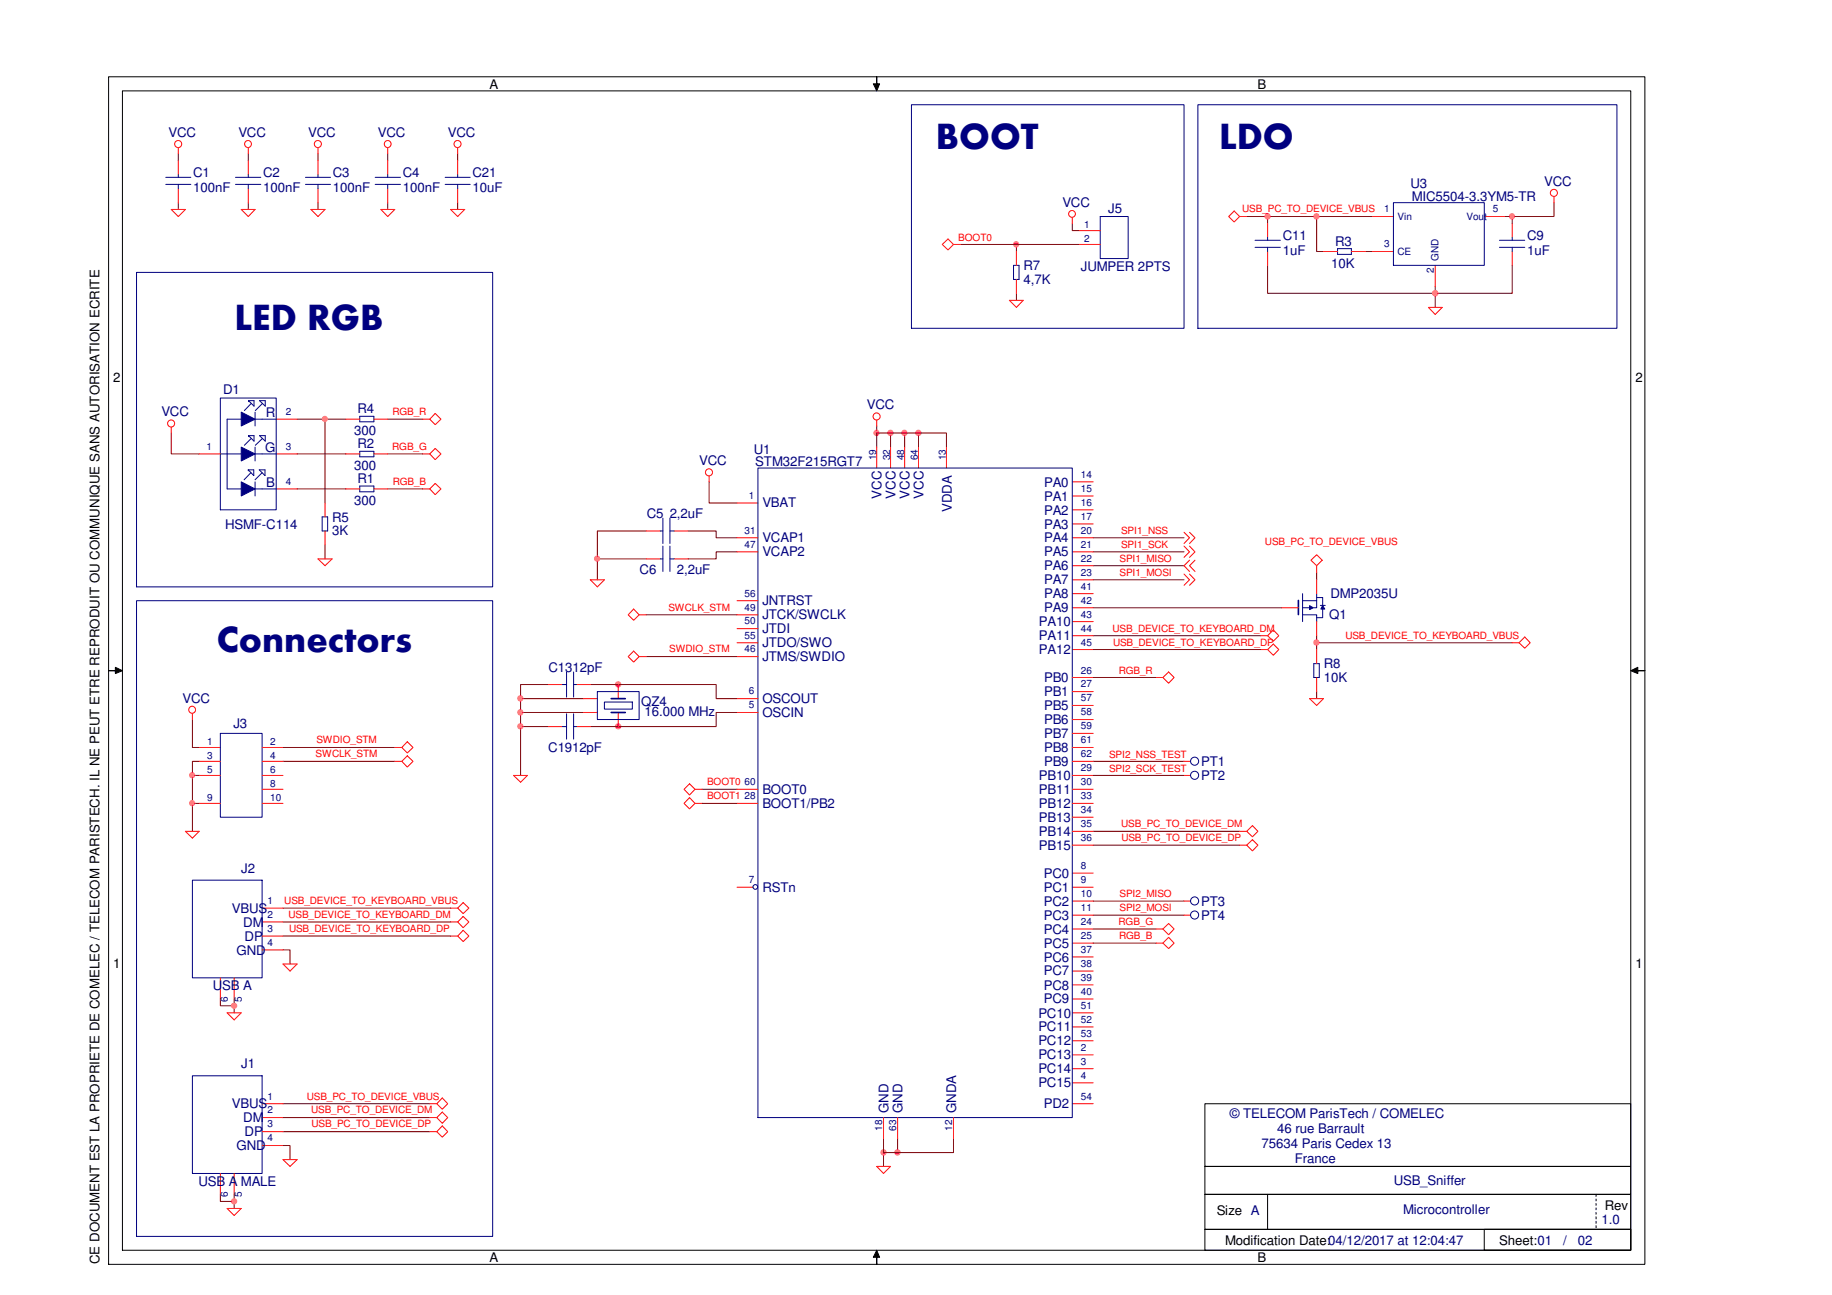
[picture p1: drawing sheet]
<svg xmlns="http://www.w3.org/2000/svg" width="297mm" height="210mm" viewBox="0 0 297 210" stroke-linecap="round" stroke-linejoin="round" font-family="sans-serif">
<path d="M142.2 69v1.2M45.9 121.2h18.1M45.9 185.7h1.1v2.3" fill="none" stroke="#800000" stroke-width=".16"/>
<circle cx="142.1" cy="70.2" r=".43" fill="#f0f"/>
<circle cx="142.1" cy="70.2" r=".43" fill="none" stroke="#f0f" stroke-width=".16"/>
<path d="M148.9 70.2v2.3" fill="none" stroke="#800000" stroke-width=".16"/>
<circle cx="148.9" cy="70.2" r=".44" fill="#f0f"/>
<circle cx="148.9" cy="70.2" r=".44" fill="none" stroke="#f0f" stroke-width=".16"/>
<path d="M146.7 70.2v2.3" fill="none" stroke="#800000" stroke-width=".16"/>
<circle cx="146.6" cy="70.2" r=".44" fill="#f0f"/>
<circle cx="146.6" cy="70.2" r=".44" fill="none" stroke="#f0f" stroke-width=".16"/>
<path d="M144.4 70.2v2.3" fill="none" stroke="#800000" stroke-width=".16"/>
<circle cx="144.4" cy="70.2" r=".44" fill="#f0f"/>
<circle cx="144.4" cy="70.2" r=".44" fill="none" stroke="#f0f" stroke-width=".16"/>
<path d="M142.2 72.5v-2.3h11.3v2.3M143.3 186.8v2.3" fill="none" stroke="#800000" stroke-width=".16"/>
<circle cx="143.2" cy="186.8" r=".44" fill="#f0f"/>
<circle cx="143.2" cy="186.8" r=".44" fill="none" stroke="#f0f" stroke-width=".16"/>
<path d="M145.5 184.6v2.2" fill="none" stroke="#800000" stroke-width=".16"/>
<circle cx="145.5" cy="186.8" r=".44" fill="#f0f"/>
<circle cx="145.5" cy="186.8" r=".44" fill="none" stroke="#f0f" stroke-width=".16"/>
<g fill="none" stroke="#800000" stroke-width=".16">
<path d="M28.9 24.9v1.1M28.9 32.9v1.1M40.3 24.9v1.1M40.3 32.9v1.1M51.6 24.9v1.1M51.6 32.9v1.1M62.9 24.9v1.1M62.9 32.9v1.1M202.1 35.1h20.4M252 32.9v2.2h-8M221.4 40.8h1.1M115 78.1v3.4h4.5"/>
<path d="M104.8 99.7h14.7M177.2 94h14.8M177.2 91.7h14.8M177.2 89.5h14.8M31.2 116.6v4.6h1.1M104.8 106.4h14.7M31.2 130.2h1.1M32.3 123.4h-1.1v11.3M45.9 123.4h18.1M45.9 154h1.1v2.3M45.9 178.9h23.8M45.9 181.1h23.8"/>
<path d="M45.9 183.4h23.8M143.3 184.6v2.2h11.3v-2.2"/>
</g>
<circle cx="31.2" cy="130.2" r=".43" fill="#f0f"/>
<circle cx="31.2" cy="130.2" r=".43" fill="none" stroke="#f0f" stroke-width=".16"/>
<path d="M31.2 125.7h1.1" fill="none" stroke="#800000" stroke-width=".16"/>
<circle cx="31.2" cy="125.7" r=".43" fill="#f0f"/>
<circle cx="31.2" cy="125.7" r=".43" fill="none" stroke="#f0f" stroke-width=".16"/>
<path d="M213.5 35.1v5.7h1.1" fill="none" stroke="#800000" stroke-width=".16"/>
<circle cx="213.4" cy="35.1" r=".44" fill="#f0f"/>
<circle cx="213.4" cy="35.1" r=".44" fill="none" stroke="#f0f" stroke-width=".16"/>
<path d="M205.5 43v4.5h27.2M232.7 46.4v3.4" fill="none" stroke="#800000" stroke-width=".16"/>
<circle cx="232.7" cy="47.5" r=".43" fill="#f0f"/>
<circle cx="232.7" cy="47.5" r=".43" fill="none" stroke="#f0f" stroke-width=".16"/>
<path d="M245.2 43v4.5h-12.5" fill="none" stroke="#800000" stroke-width=".16"/>
<circle cx="232.7" cy="47.5" r=".43" fill="#f0f"/>
<circle cx="232.7" cy="47.5" r=".43" fill="none" stroke="#f0f" stroke-width=".16"/>
<path d="M245.2 35.1v1.1" fill="none" stroke="#800000" stroke-width=".16"/>
<circle cx="245.1" cy="35.1" r=".44" fill="#f0f"/>
<circle cx="245.1" cy="35.1" r=".44" fill="none" stroke="#f0f" stroke-width=".16"/>
<path d="M205.5 35.1v1.1" fill="none" stroke="#800000" stroke-width=".16"/>
<circle cx="205.5" cy="35.1" r=".44" fill="#f0f"/>
<circle cx="205.5" cy="35.1" r=".44" fill="none" stroke="#f0f" stroke-width=".16"/>
<path d="M74.2 24.9v1.1M74.2 32.9v1.1M35.7 193.6v1.1h2.3M38 193.6v2.3" fill="none" stroke="#800000" stroke-width=".16"/>
<circle cx="38" cy="194.7" r=".43" fill="#f0f"/>
<circle cx="38" cy="194.7" r=".43" fill="none" stroke="#f0f" stroke-width=".16"/>
<path d="M35.7 161.9v1.1h2.3M38 161.9v2.3" fill="none" stroke="#800000" stroke-width=".16"/>
<circle cx="38" cy="163" r=".43" fill="#f0f"/>
<circle cx="38" cy="163" r=".43" fill="none" stroke="#f0f" stroke-width=".16"/>
<path d="M164.8 39.6v1.2M177.2 87.2h14.8M177.2 103h27.2M177.2 105.3h27.2M113.8 130.2h5.7M113.8 127.9h5.7M177.2 134.7h23.8M177.2 137h23.8M45.9 149.4h27.2M45.9 151.7h27.2M45.9 147.2h27.2" fill="none" stroke="#800000" stroke-width=".16"/>
<circle cx="164.7" cy="39.6" r=".44" fill="#f0f"/>
<circle cx="164.7" cy="39.6" r=".44" fill="none" stroke="#f0f" stroke-width=".16"/>
<path d="M155.7 39.6h19.3M173.9 36.2v1.2h1.1M164.8 47.5v1.2M96.9 90.6h7.9M104.8 86.1h-7.9v7.9M111.6 86.1h4.5v1.1h3.4M119.5 89.5h-3.4v1.1h-4.5" fill="none" stroke="#800000" stroke-width=".16"/>
<circle cx="96.8" cy="90.6" r=".42" fill="#f0f"/>
<circle cx="96.8" cy="90.6" r=".42" fill="none" stroke="#f0f" stroke-width=".16"/>
<path d="M48.2 67.9h7.9M48.2 73.6h7.9M48.2 79.2h7.9M52.7 67.9v13.6M177.2 125.7h14.8M177.2 123.4h14.8M177.2 148.3h14.8M177.2 146h14.8" fill="none" stroke="#800000" stroke-width=".16"/>
<circle cx="52.7" cy="67.9" r=".42" fill="#f0f"/>
<circle cx="52.7" cy="67.9" r=".42" fill="none" stroke="#f0f" stroke-width=".16"/>
<path d="M27.8 70.2v3.4h4.5M62.9 67.9h5.6M62.9 73.6h5.6M62.9 79.2h5.6M52.7 88.3v2.3M213.5 92.8v1.2M177.2 109.8h10.2M213.5 103v2.3M213.5 104.2h31.7M177.2 150.6h10.2M177.2 152.9h10.2" fill="none" stroke="#800000" stroke-width=".16"/>
<circle cx="213.4" cy="104.1" r=".43" fill="#f0f"/>
<circle cx="213.4" cy="104.1" r=".43" fill="none" stroke="#f0f" stroke-width=".16"/>
<path d="M100.2 111h.1M213.5 112.1v1.1" fill="none" stroke="#800000" stroke-width=".16"/>
<circle cx="100.2" cy="110.9" r=".44" fill="#f0f"/>
<circle cx="100.2" cy="110.9" r=".44" fill="none" stroke="#f0f" stroke-width=".16"/>
<path d="M84.4 117.8h4.5M88.9 111h-4.5v14.7" fill="none" stroke="#800000" stroke-width=".16"/>
<circle cx="84.4" cy="117.7" r=".43" fill="#f0f"/>
<circle cx="84.4" cy="117.7" r=".43" fill="none" stroke="#f0f" stroke-width=".16"/>
<path d="M100.2 117.8h.1" fill="none" stroke="#800000" stroke-width=".16"/>
<circle cx="100.2" cy="117.7" r=".43" fill="#f0f"/>
<circle cx="100.2" cy="117.7" r=".43" fill="none" stroke="#f0f" stroke-width=".16"/>
<path d="M177.2 98.5h30.6M84.4 115.5h10.2M95.7 111h20.4v2.2h3.4M119.5 115.5h-3.4v2.3h-20.4" fill="none" stroke="#800000" stroke-width=".16"/>
<circle cx="84.4" cy="115.5" r=".44" fill="#f0f"/>
<circle cx="84.4" cy="115.5" r=".44" fill="none" stroke="#f0f" stroke-width=".16"/>
<path d="M84.4 113.2h10.2" fill="none" stroke="#800000" stroke-width=".16"/>
<circle cx="84.4" cy="113.2" r=".43" fill="#f0f"/>
<circle cx="84.4" cy="113.2" r=".43" fill="none" stroke="#f0f" stroke-width=".16"/>
<g fill="#000">
<path d="M142.2 12.4v1.2h.4l-.4 1.1-.6-1.1h.6z" fill-rule="evenodd"/>
<path d="M17.6 108.7h1.1v-.5l1.2 .5-1.2 .5v-.5z" fill-rule="evenodd"/>
<path d="M264.4 108.7l1.2-.5v.5h1.1h-1.1v.5z" fill-rule="evenodd"/>
<path d="M142.2 202.6l.4 1.2h-.4v1.1v-1.1h-.6z" fill-rule="evenodd"/>
</g>
<g fill="none" stroke="#000" stroke-width=".16">
<path d="M17.6 12.4h249.1v192.5h-249.1zM19.9 14.7h244.5v187.9h-244.5zM142.2 12.4v1.2h.4l-.4 1.1-.6-1.1h.6zM17.6 108.7h1.1v-.5l1.2 .5-1.2 .5v-.5zM264.4 108.7l1.2-.5v.5h1.1h-1.1v.5zM195.4 178.9h69v10.2h-69zM195.4 199.3h69v3.3h-69zM195.4 189.1h69v4.5h-69zM195.4 193.6h69v5.7h-69zM205.5 193.6v5.7M240.7 199.3h23.7v3.3h-23.7zM258.8 193.6v.3"/>
<path d="M258.8 194.4v.2M258.8 195.1v.3M258.8 195.8v.3M258.8 196.5v.3M258.8 197.2v.4M258.8 198v.3M258.8 198.7v.3M142.2 202.6l.4 1.2h-.4v1.1v-1.1h-.6z"/>
</g>
<g fill="none" stroke="#000080" stroke-width=".16">
<path d="M26.9 28.7h4M26.9 29.9h4M28.9 28.3v.4M28.9 29.9v.7M38.2 28.7h4.1M38.2 29.9h4.1M40.3 28.3v.4M40.3 29.9v.7M49.5 28.7h4.1M49.5 29.9h4.1M51.6 28.3v.4M51.6 29.9v.7"/>
<path d="M60.8 28.7h4.1M60.8 29.9h4.1M62.9 28.3v.4M62.9 29.9v.7M72.2 28.7h4M72.2 29.9h4M74.2 28.3v.4M74.2 29.9v.7M203.5 38.9h4.1M205.5 38.5v.4M225.9 32.9h14.8v10.1h-14.8zM243.1 38.9h4.1"/>
<path d="M245.2 38.5v.4M164.3 43h.9v2.3h-.9zM203.5 40.1h4.1M205.5 40.1v.7M216.9 40.3h2.2v.9h-2.2zM243.1 40.1h4.1M245.2 40.1v.7M36.8 79.2h2.3M36.8 73.6h2.3M40.3 76.2h.1M40.3 76.2h.8v.9zM40.3 70.6h.1"/>
<path d="M40.3 70.6h.9v.9zM40.7 76.6l-1.1 1.2M40.7 71.1l-1.1 1.1M41.4 79.2h3.4M41.4 73.6h3.4M42 76.2h1v.9zM42.1 70.6h.9v.9zM42.5 76.6l-1.1 1.2M42.5 71.1l-1.1 1.1M122.9 75.9h51v105.2h-51zM107.1 90.6h.4M107.1 86.1h.4"/>
<path d="M107.5 84v4.1M107.5 88.5v4.1M108.6 84v4.1M108.6 88.5v4.1M108.6 90.6h.7M108.6 86.1h.7M35.7 118.9h6.8v13.6h-6.8zM31.2 142.7h11.3v15.8h-11.3zM31.2 174.4h11.3v15.8h-11.3z"/>
<circle cx="193.7" cy="123.4" r=".65"/>
<circle cx="193.7" cy="125.7" r=".65"/>
<circle cx="122.5" cy="143.8" r=".38"/>
<circle cx="193.7" cy="146" r=".65"/>
<circle cx="193.7" cy="148.3" r=".65"/>
</g>
<g fill="none" stroke="#f00" stroke-width=".16">
<path d="M27.8 34h2.3l-1.2 1.1zM28.9 24v.9M28.9 26v2.3M28.9 30.6v2.3M39.1 34h2.3l-1.1 1.1zM40.3 24v.9M40.3 26v2.3M40.3 30.6v2.3M50.4 34h2.3l-1.1 1.1zM51.6 24v.9M51.6 26v2.3M51.6 30.6v2.3"/>
<path d="M61.8 34h2.2l-1.1 1.1zM62.9 24v.9M62.9 26v2.3M62.9 30.6v2.3M73.1 34h2.2l-1.1 1.1zM74.2 24v.9M74.2 26v2.3M74.2 30.6v2.3M152.8 39.6l.9-.9 .9 .9-.9 .9zM154.6 39.6h1.1M173.9 35.3v.9M200.1 34.2l.9 .9-.9 .9-.9-.9z"/>
<path d="M201 35.1h1.1M205.5 36.2v2.3M222.5 35.1h3.4M240.7 35.1h3.3M245.2 36.2v2.3M252 31.9v1M163.7 48.7h2.2l-1.1 1.1zM164.8 40.8v2.2M164.8 45.3v2.2M205.5 40.8v2.2M214.6 40.8h2.3M219.1 40.8h2.3"/>
<path d="M222.5 40.8h3.4M231.6 49.8h2.2l-1.1 1.2zM232.7 43v3.4M245.2 40.8v2.2M44.8 73.6h3.4M44.8 79.2h3.4M115 77.2v.9M142.2 68.1v.9M142.2 72.5v3.4M144.4 72.5v3.4M146.7 72.5v3.4M148.9 72.5v3.4"/>
<path d="M153.5 72.5v3.4M173.9 78.1h3.3M95.7 94h2.3l-1.1 1.1zM102.7 98.7l.9 1-.9 .8-.8-.8zM103.6 99.7h1.2M104.8 90.6h2.3M104.8 86.1h2.3M109.3 90.6h2.3M109.3 86.1h2.3M119.5 87.2h3.4M119.5 89.5h3.4M119.5 81.5h3.4"/>
<path d="M119.5 97.4h3.4M119.5 99.7h3.4M173.9 80.4h3.3M173.9 82.6h3.3M173.9 84.9h3.3M173.9 87.2h3.3M173.9 89.5h3.3M173.9 91.7h3.3M173.9 94h3.3M173.9 96.2h3.3M173.9 98.5h3.3M192 93l.9 1-.9 .9"/>
<path d="M192 88.5l.9 1-.9 .8M192 86.3l.9 .9-.9 .9M192.9 93l.9 1-.9 .9M192.9 90.8l-.9 .9 .9 .9M192.9 88.5l.9 1-.9 .8M192.9 86.3l.9 .9-.9 .9M193.8 90.8l-.9 .9 .9 .9M31.2 115.7v.9M102.7 105.5l.9 .9-.9 .9-.8-.9zM103.6 106.4h1.2M119.5 101.9h3.4M119.5 104.2h3.4"/>
<path d="M119.5 106.4h3.4M119.5 115.5h3.4M119.5 113.2h3.4M173.9 100.8h3.3M173.9 103h3.3M173.9 105.3h3.3M173.9 109.8h3.3M173.9 112.1h3.3M173.9 114.3h3.3M173.9 116.6h3.3M173.9 118.9h3.3M204.4 103h1.1"/>
<path d="M204.4 105.3h1.1M205.5 103l1-.9 .8 .9-.8 .9zM205.5 105.3l1-.9 .8 .9-.8 .9zM30.1 134.7h2.2l-1.1 1.1zM32.3 121.2h3.4M32.3 123.4h3.4M32.3 130.2h3.4M32.3 125.7h3.4M42.5 121.2h3.4M42.5 123.4h3.4M42.5 127.9h3.4M42.5 130.2h3.4"/>
<path d="M42.5 125.7h3.4M64 121.2h1.1M64 123.4h1.1M65.1 123.4l.9-.9 1 .9-1 .9zM66 120.2l1 1-1 .8-.9-.8zM111.8 129.3l.9 .9-.9 .9-.9-.9zM111.8 127l.9 .9-.9 1-.9-1zM112.7 127.9h1.1M112.7 130.2h1.1M119.5 127.9h3.4M119.5 130.2h3.4M173.9 121.2h3.3"/>
<path d="M173.9 123.4h3.3M173.9 127.9h3.3M173.9 130.2h3.3M173.9 125.7h3.3M173.9 132.5h3.3M173.9 134.7h3.3M173.9 137h3.3M192 123.4h1M192 125.7h1M201 134.7h1.1M201 137h1.1M202.1 137l1-.9 .9 .9-.9 .9z"/>
<path d="M203.1 133.8l.9 .9-.9 .9-1-.9zM35.7 158.5v3.4M38 158.5v3.4M42.5 147.2h3.4M42.5 149.4h3.4M42.5 151.7h3.4M42.5 154h3.4M45.9 156.3h2.3l-1.2 1.1zM73.1 147.2h1.1M73.1 149.4h1.1M73.1 151.7h1.1M74.2 149.4l.9-.9 .9 .9-.9 1z"/>
<path d="M75.1 150.8l.9 .9-.9 .9-.9-.9zM75.1 146.3l.9 .9-.9 .9-.9-.9zM119.5 143.8h2.6M173.9 141.5h3.3M173.9 143.8h3.3M173.9 146h3.3M173.9 148.3h3.3M173.9 150.6h3.3M173.9 152.9h3.3M173.9 155.1h3.3M173.9 157.4h3.3M173.9 159.6h3.3"/>
<path d="M192 146h1M192 148.3h1M36.8 164.2h2.3l-1.1 1.1zM42.5 178.9h3.4M69.7 178.9h1.1M71.7 178l.9 .9-.9 .9-.9-.9zM173.9 178.9h3.3M173.9 161.9h3.3M173.9 164.2h3.3M173.9 166.5h3.3M173.9 168.7h3.3M173.9 171h3.3"/>
<path d="M173.9 173.2h3.3M173.9 175.5h3.3M35.7 190.2v3.4M36.8 195.9h2.3l-1.1 1.1zM38 190.2v3.4M42.5 181.1h3.4M42.5 183.4h3.4M42.5 185.7h3.4M45.9 188h2.3l-1.2 1.1zM69.7 181.1h1.1M69.7 183.4h1.1M70.8 181.1l.9-.8 .9 .8-.9 1z"/>
<path d="M71.7 182.5l.9 .9-.9 .9-.9-.9zM142.2 189.1h2.2l-1.1 1.1zM143.3 181.1v3.5M145.5 181.1v3.5M154.6 181.1v3.5"/>
<circle cx="28.9" cy="23.3" r=".57"/>
<circle cx="40.2" cy="23.3" r=".56"/>
<circle cx="51.5" cy="23.3" r=".57"/>
<circle cx="62.9" cy="23.3" r=".56"/>
<circle cx="74.2" cy="23.3" r=".57"/>
<circle cx="173.8" cy="34.7" r=".55"/>
<circle cx="251.9" cy="31.3" r=".57"/>
<circle cx="115" cy="76.6" r=".57"/>
<circle cx="142.1" cy="67.5" r=".57"/>
<circle cx="31.1" cy="115" r=".56"/>
</g>
<path d="M39.1 72.5l2.3 1.1-2.3 1.1z" fill="#000080"/>
<path d="M39.1 72.5l2.3 1.1-2.3 1.1zM41.4 72.5v2.2" fill="none" stroke="#000080" stroke-width=".16"/>
<path d="M39.1 78.1l2.3 1.1-2.3 1.2z" fill="#000080"/>
<path d="M36.8 67.9h2.3M39.1 78.1l2.3 1.1-2.3 1.2zM40.3 64.9h.1M40.3 64.9h.9v.9zM40.7 65.4l-1.1 1.1M41.4 78.1v2.3M41.4 67.9h3.4M42.1 64.9h.9v.9zM42.5 65.4l-1.1 1.1" fill="none" stroke="#000080" stroke-width=".16"/>
<path d="M44.8 67.9h3.4" fill="none" stroke="#f00" stroke-width=".16"/>
<path d="M39.1 66.8l2.3 1.1-2.3 1.1z" fill="#000080"/>
<g fill="none" stroke="#000080" stroke-width=".16">
<path d="M178.4 35.1h4.5v6.8h-4.5zM35.7 64.5h9.1v18.1h-9.1zM35.7 73.6h1.1M36.8 67.9v11.3M39.1 66.8l2.3 1.1-2.3 1.1zM41.4 66.8v2.2M58.3 78.8h2.3v.9h-2.3zM58.3 67.5h2.3v.9h-2.3zM58.3 73.2h2.3v.8h-2.3zM52.2 83.8h.9v2.3h-.9zM211.2 99.7h2.3v1.1M211.2 96.2v4.6"/>
<path d="M213.5 96.2v1.2h-2.3M213.5 97.4v1.1h-2.3"/>
</g>
<g fill="none" stroke="#f00" stroke-width=".16">
<path d="M175 37.4h3.4M175 39.6h3.4M27.8 69.3v.9M32.3 73.6h3.4M56.1 73.6h2.2M56.1 79.2h2.2M56.1 67.9h2.2M60.6 73.6h2.3M60.6 79.2h2.3M60.6 67.9h2.3M68.5 73.6h1.2M68.5 79.2h1.2"/>
<path d="M68.5 67.9h1.2M69.7 73.6l.9-.9 .9 .9-.9 .9zM69.7 79.2l.9-.8 .9 .8-.9 1zM70.6 67l.9 .9-.9 .9-.9-.9zM51.6 90.6h2.2l-1.1 1.1zM52.7 81.5v2.3M52.7 86.1v2.2M212.6 90.8l.9-.9 .9 .9-.9 .9zM213.5 91.7v1.1M187.4 109.8h1.1M188.5 109.8l1-.9 .9 .9-.9 .9zM212.3 113.2h2.3l-1.1 1.1z"/>
<path d="M245.2 104.2h1.1M246.3 104.2l.9-.9 .9 .9-.9 .9zM187.4 150.6h1.1M187.4 152.9h1.1M188.5 150.6l1-.9 .9 .9-.9 .9zM188.5 152.9l1-1 .9 1-.9 .9z"/>
<circle cx="27.7" cy="68.6" r=".57"/>
</g>
<path d="M210.5 97.3v2.3" fill="none" stroke="#000080" stroke-width=".27"/>
<path d="M212.3 98.2l.5 .3-.5 .3z" fill="#000080"/>
<path d="M212.3 98.2l.5 .3-.5 .3zM213.5 96.9h1" fill="none" stroke="#000080" stroke-width=".16"/>
<path d="M207.8 98.5h2.7M213.5 94v2.2M213.5 100.8v2.2" fill="none" stroke="#f00" stroke-width=".16"/>
<path d="M214.4 98.2l.4 .5h-.6z" fill="#000080"/>
<g fill="none" stroke="#000080" stroke-width=".16">
<path d="M147.8 17h44.2v36.2h-44.2zM194.2 17h68v36.2h-68zM22.1 44.2h57.8v50.9h-57.8zM22.1 97.4h57.8v103h-57.8zM214.1 98.1h.8M214.4 98.2l.4 .5h-.6zM214.5 96.9v1.4M214.5 98.7v1.4M91.2 111h.7M91.2 117.8h.7M91.9 108.9v4.1M91.9 115.7v4.1"/>
<path d="M93 108.9v4.1M93 115.7v4.1M93 111h.5M93 117.8h.5M96.9 112.1h6.7v4.5h-6.7zM98 113.8h4.5v1.1h-4.5zM213 107.6h.9v2.2h-.9zM213.5 100.1h1"/>
</g>
<path d="M88.9 111h2.3M88.9 117.8h2.3M93.5 111h2.2M93.5 117.8h2.2M94.6 113.2h2.3M94.6 115.5h2.3M100.2 111v2.2M100.2 115.5v2.3M213.5 105.3v2.3M213.5 109.8v2.3M83.3 125.7h2.2l-1.1 1.1z" fill="none" stroke="#f00" stroke-width=".16"/>
<path d="M99.1 113.2h2.3M99.1 115.5h2.3" fill="none" stroke="#000080" stroke-width=".27"/>
<g font-size="6.1" fill="#000080">
<text x="151.8" y="24.1">BOOT</text>
<text x="197.7" y="24.1">LDO</text>
<text x="38" y="53.6">LED RGB</text>
<text x="35.1" y="105.6">Connectors</text>
</g>
<g font-size="2.1">
<text x="79.4" y="14.4">A</text>
<text x="203.9" y="14.4">B</text>
<text x="18.3" y="61.9">2</text>
<text x="265.2" y="61.9">2</text>
<text x="18.3" y="157">1</text>
<text x="265.2" y="157">1</text>
<text x="197.3" y="197">Size A</text>
<text x="260.2" y="196">Rev</text>
<text x="198.6" y="201.8">Modification Date:04/12/2017 at 12:04:47</text>
<text x="243.1" y="201.7">Sheet:01</text>
<text x="16.1" y="204.9" transform="rotate(-90 16.1 204.9)">CE DOCUMENT EST LA PROPRIETE DE COMELEC / TELECOM PARISTECH. IL NE PEUT ETRE REPRODUIT OU COMMUNIQUE SANS AUTORISATION ECRITE</text>
<text x="79.4" y="204.6">A</text>
<text x="203.9" y="204.6">B</text>
</g>
<g font-size="2.1" fill="#000080">
<text x="27.3" y="22.2">VCC</text>
<text x="38.6" y="22.2">VCC</text>
<text x="50" y="22.2">VCC</text>
<text x="61.3" y="22.2">VCC</text>
<text x="72.6" y="22.2">VCC</text>
<text x="31.3" y="28.7">C1</text>
<text x="42.7" y="28.7">C2</text>
<text x="54" y="28.7">C3</text>
<text x="65.3" y="28.7">C4</text>
<text x="76.6" y="28.7">C21</text>
<text x="31.3" y="31.2">100nF</text>
<text x="42.7" y="31.2">100nF</text>
<text x="54" y="31.2">100nF</text>
<text x="65.3" y="31.2">100nF</text>
<text x="76.6" y="31.2">10uF</text>
<text x="172.3" y="33.5">VCC</text>
<text x="179.7" y="34.6">J5</text>
<text x="228.7" y="30.5">U3</text>
<text x="228.9" y="32.6">MIC5504-3.3YM5-TR</text>
<text x="250.4" y="30.1">VCC</text>
<text x="208" y="41.4">1uF</text>
<text x="208" y="38.9">C11</text>
<text x="216.5" y="39.8">R3</text>
<text x="247.6" y="41.4">1uF</text>
<text x="247.6" y="38.9">C9</text>
<text x="165.9" y="46">4,7K</text>
<text x="165.9" y="43.8">R7</text>
<text x="175.3" y="43.9">JUMPER 2PTS</text>
<text x="215.9" y="43.4">10K</text>
<text x="36.2" y="63.8">D1</text>
<text x="26.2" y="67.4">VCC</text>
<text x="43.1" y="67.6">R</text>
<text x="57.4" y="70.6">300</text>
<text x="58" y="67">R4</text>
<text x="140.5" y="66.3">VCC</text>
<text x="43" y="73.2">G</text>
<text x="57.4" y="76.2">300</text>
<text x="58" y="72.6">R2</text>
<text x="113.4" y="75.4">VCC</text>
<text x="122.2" y="73.5">U1</text>
<text x="122.5" y="75.6">STM32F215RGT7</text>
<text x="43.2" y="78.9">B</text>
<text x="57.4" y="81.9">300</text>
<text x="58" y="78.3">R1</text>
<text x="104.9" y="83.9">C5 2,2uF</text>
<text x="123.6" y="82.3">VBAT</text>
<text x="142.9" y="80.9" transform="rotate(-90 142.9 80.9)">VCC</text>
<text x="145.2" y="80.9" transform="rotate(-90 145.2 80.9)">VCC</text>
<text x="147.4" y="80.9" transform="rotate(-90 147.4 80.9)">VCC</text>
<text x="149.7" y="80.9" transform="rotate(-90 149.7 80.9)">VCC</text>
<text x="154.3" y="83" transform="rotate(-90 154.3 83)">VDDA</text>
<text x="169.3" y="78.9">PA0</text>
<text x="169.3" y="81.2">PA1</text>
<text x="169.3" y="83.4">PA2</text>
<text x="36.5" y="85.8">HSMF-C114</text>
<text x="53.8" y="86.8">3K</text>
<text x="53.8" y="84.5">R5</text>
<text x="123.6" y="87.9">VCAP1</text>
<text x="169.3" y="85.7">PA3</text>
<text x="169.3" y="87.9">PA4</text>
<text x="103.7" y="93">C6</text>
<text x="109.7" y="93">2,2uF</text>
<text x="123.6" y="90.2">VCAP2</text>
<text x="169.3" y="90.2">PA5</text>
<text x="169.3" y="92.5">PA6</text>
<text x="169.3" y="94.7">PA7</text>
<text x="123.6" y="100.4">JTCK/SWCLK</text>
<text x="123.6" y="98.1">JNTRST</text>
<text x="168.4" y="101.5">PA10</text>
<text x="169.3" y="97">PA8</text>
<text x="169.3" y="99.2">PA9</text>
<text x="215.5" y="100.3">Q1</text>
<text x="215.7" y="96.9">DMP2035U</text>
<text x="123.6" y="107.2">JTMS/SWDIO</text>
<text x="123.6" y="104.9">JTDO/SWO</text>
<text x="123.6" y="102.7">JTDI</text>
<text x="168.4" y="103.8">PA11</text>
<text x="168.4" y="106">PA12</text>
<text x="29.6" y="113.9">VCC</text>
<text x="88.9" y="108.9">C1312pF</text>
<text x="123.6" y="114">OSCOUT</text>
<text x="169.3" y="110.6">PB0</text>
<text x="169.3" y="112.8">PB1</text>
<text x="214.6" y="110.6">10K</text>
<text x="214.6" y="108.3">R8</text>
<text x="37.8" y="118">J3</text>
<text x="104" y="114.4">QZ4</text>
<text x="104.5" y="116.1">16.000 MHz</text>
<text x="123.6" y="116.2">OSCIN</text>
<text x="169.3" y="119.6">PB7</text>
<text x="169.3" y="117.3">PB6</text>
<text x="169.3" y="115.1">PB5</text>
<text x="88.9" y="121.9">C1912pF</text>
<text x="169.3" y="124.2">PB9</text>
<text x="169.3" y="121.9">PB8</text>
<text x="194.8" y="124.2">PT1</text>
<text x="123.6" y="128.7">BOOT0</text>
<text x="123.6" y="130.9">BOOT1/PB2</text>
<text x="168.4" y="130.9">PB12</text>
<text x="168.4" y="128.7">PB11</text>
<text x="168.4" y="126.4">PB10</text>
<text x="194.8" y="126.4">PT2</text>
<text x="168.4" y="133.2">PB13</text>
<text x="168.4" y="135.5">PB14</text>
<text x="168.4" y="137.8">PB15</text>
<text x="39.1" y="141.5">J2</text>
<text x="169.2" y="142.3">PC0</text>
<text x="37.6" y="148">VBUS</text>
<text x="123.6" y="144.5">RSTn</text>
<text x="169.2" y="149.1">PC3</text>
<text x="169.2" y="146.8">PC2</text>
<text x="169.2" y="144.5">PC1</text>
<text x="194.8" y="146.8">PT3</text>
<text x="194.8" y="149.1">PT4</text>
<text x="38.4" y="154.7">GND</text>
<text x="39.5" y="150.2">DM</text>
<text x="39.7" y="152.5">DP</text>
<text x="169.2" y="155.9">PC6</text>
<text x="169.2" y="151.3">PC4</text>
<text x="169.2" y="153.6">PC5</text>
<text x="34.5" y="160.5">USB A</text>
<text x="169.2" y="158.1">PC7</text>
<text x="169.2" y="160.4">PC8</text>
<text x="168.4" y="164.9">PC10</text>
<text x="168.4" y="167.2">PC11</text>
<text x="169.2" y="162.6">PC9</text>
<text x="39.1" y="173.1">J1</text>
<text x="168.4" y="169.5">PC12</text>
<text x="168.4" y="171.7">PC13</text>
<text x="168.4" y="174">PC14</text>
<text x="37.6" y="179.6">VBUS</text>
<text x="168.4" y="176.2">PC15</text>
<text x="169.2" y="179.6">PD2</text>
<text x="39.5" y="181.9">DM</text>
<text x="39.7" y="184.1">DP</text>
<text x="144.1" y="180.5" transform="rotate(-90 144.1 180.5)">GND</text>
<text x="146.3" y="180.5" transform="rotate(-90 146.3 180.5)">GND</text>
<text x="155" y="180.5" transform="rotate(-90 155 180.5)">GNDA</text>
<text x="199.4" y="181.2">© TELECOM ParisTech / COMELEC</text>
<text x="207.1" y="183.7">46 rue Barrault</text>
<text x="38.4" y="186.4">GND</text>
<text x="204.6" y="186.1">75634 Paris Cedex 13</text>
<text x="209.9" y="188.6">France</text>
<text x="32.2" y="192.2">USB A MALE</text>
<text x="226" y="192.1">USB_Sniffer</text>
<text x="227.5" y="196.7">Microcontroller</text>
<text x="253.4" y="201.7">/</text>
<text x="255.8" y="201.7">02</text>
<text x="259.7" y="198.3">1.0</text>
</g>
<g font-size="1.6" fill="#f00">
<text x="201.4" y="34.4">USB_PC_TO_DEVICE_VBUS</text>
<text x="155.4" y="39">BOOT0</text>
<text x="63.6" y="67.3">RGB_R</text>
<text x="63.6" y="72.9">RGB_G</text>
<text x="63.7" y="78.6">RGB_B</text>
<text x="181.8" y="88.8">SPI1_SCK</text>
<text x="181.8" y="86.6">SPI1_NSS</text>
<text x="205.1" y="88.3">USB_PC_TO_DEVICE_VBUS</text>
<text x="181.5" y="91.1">SPI1_MISO</text>
<text x="181.5" y="93.3">SPI1_MOSI</text>
<text x="108.4" y="99">SWCLK_STM</text>
<text x="108.5" y="105.7">SWDIO_STM</text>
<text x="180.4" y="102.4">USB_DEVICE_TO_KEYBOARD_DM</text>
<text x="180.5" y="104.6">USB_DEVICE_TO_KEYBOARD_DP</text>
<text x="218.1" y="103.5">USB_DEVICE_TO_KEYBOARD_VBUS</text>
<text x="181.4" y="109.2">RGB_R</text>
<text x="51.2" y="122.7">SWCLK_STM</text>
<text x="51.3" y="120.5">SWDIO_STM</text>
<text x="179.8" y="125.1">SPI2_SCK_TEST</text>
<text x="179.8" y="122.8">SPI2_NSS_TEST</text>
<text x="114.6" y="129.5">BOOT1</text>
<text x="114.6" y="127.2">BOOT0</text>
<text x="181.8" y="134.1">USB_PC_TO_DEVICE_DM</text>
<text x="181.8" y="136.3">USB_PC_TO_DEVICE_DP</text>
<text x="46.1" y="146.5">USB_DEVICE_TO_KEYBOARD_VBUS</text>
<text x="46.8" y="148.8">USB_DEVICE_TO_KEYBOARD_DM</text>
<text x="181.4" y="149.9">RGB_G</text>
<text x="181.5" y="145.4">SPI2_MISO</text>
<text x="181.5" y="147.7">SPI2_MOSI</text>
<text x="46.9" y="151">USB_DEVICE_TO_KEYBOARD_DP</text>
<text x="181.4" y="152.2">RGB_B</text>
<text x="49.7" y="178.2">USB_PC_TO_DEVICE_VBUS</text>
<text x="50.5" y="180.5">USB_PC_TO_DEVICE_DM</text>
<text x="50.5" y="182.8">USB_PC_TO_DEVICE_DP</text>
</g>
<g font-size="1.6" fill="#000080">
<text x="224.4" y="34.4">1</text>
<text x="226.6" y="35.6">Vin</text>
<text x="237.8" y="35.6">Vout</text>
<text x="242.1" y="34.4">5</text>
<text x="175.8" y="37">1</text>
<text x="175.8" y="39.2">2</text>
<text x="224.4" y="40.1">3</text>
<text x="226.6" y="41.3">CE</text>
<text x="232.5" y="44.3" transform="rotate(-90 232.5 44.3)">2</text>
<text x="233.3" y="42.3" transform="rotate(-90 233.3 42.3)">GND</text>
<text x="46.4" y="67.3">2</text>
<text x="33.5" y="73">1</text>
<text x="46.4" y="73">3</text>
<text x="142.1" y="74.6" transform="rotate(-90 142.1 74.6)">19</text>
<text x="144.3" y="74.6" transform="rotate(-90 144.3 74.6)">32</text>
<text x="146.6" y="74.6" transform="rotate(-90 146.6 74.6)">48</text>
<text x="148.8" y="74.6" transform="rotate(-90 148.8 74.6)">64</text>
<text x="153.4" y="74.6" transform="rotate(-90 153.4 74.6)">13</text>
<text x="175.3" y="77.5">14</text>
<text x="46.4" y="78.6">4</text>
<text x="121.4" y="80.9">1</text>
<text x="175.3" y="82">16</text>
<text x="175.3" y="79.7">15</text>
<text x="120.7" y="88.8">47</text>
<text x="120.7" y="86.5">31</text>
<text x="175.3" y="88.8">21</text>
<text x="175.3" y="86.5">20</text>
<text x="175.3" y="84.2">17</text>
<text x="175.3" y="95.6">41</text>
<text x="175.3" y="93.3">23</text>
<text x="175.3" y="91.1">22</text>
<text x="120.7" y="101.2">50</text>
<text x="120.7" y="99">49</text>
<text x="120.7" y="96.7">56</text>
<text x="175.3" y="100.1">43</text>
<text x="175.3" y="97.8">42</text>
<text x="120.7" y="105.7">46</text>
<text x="120.7" y="103.5">55</text>
<text x="175.3" y="104.6">45</text>
<text x="175.3" y="102.4">44</text>
<text x="121.4" y="112.6">6</text>
<text x="175.3" y="113.7">57</text>
<text x="175.3" y="111.4">27</text>
<text x="175.3" y="109.2">26</text>
<text x="121.4" y="114.8">5</text>
<text x="175.3" y="118.2">59</text>
<text x="175.3" y="116">58</text>
<text x="33.6" y="125.3">5</text>
<text x="33.6" y="123">3</text>
<text x="33.6" y="120.7">1</text>
<text x="43.8" y="125.3">6</text>
<text x="43.8" y="123">4</text>
<text x="43.8" y="120.7">2</text>
<text x="175.3" y="125">29</text>
<text x="175.3" y="122.7">62</text>
<text x="175.3" y="120.5">61</text>
<text x="33.6" y="129.8">9</text>
<text x="43.8" y="129.8">10</text>
<text x="43.8" y="127.6">8</text>
<text x="120.7" y="129.5">28</text>
<text x="120.7" y="127.3">60</text>
<text x="175.3" y="131.8">34</text>
<text x="175.3" y="129.5">33</text>
<text x="175.3" y="127.3">30</text>
<text x="175.3" y="136.3">36</text>
<text x="175.3" y="134.1">35</text>
<text x="121.4" y="143.1">7</text>
<text x="175.3" y="143.1">9</text>
<text x="175.3" y="140.8">8</text>
<text x="43.3" y="146.5">1</text>
<text x="43.3" y="148.8">2</text>
<text x="175.3" y="149.9">24</text>
<text x="175.3" y="147.7">11</text>
<text x="175.3" y="145.4">10</text>
<text x="43.3" y="153.3">4</text>
<text x="43.3" y="151">3</text>
<text x="175.3" y="154.4">37</text>
<text x="175.3" y="152.2">25</text>
<text x="175.3" y="161.2">40</text>
<text x="175.3" y="159">39</text>
<text x="175.3" y="156.7">38</text>
<text x="37" y="162.4" transform="rotate(-90 37 162.4)">6</text>
<text x="39.2" y="162.4" transform="rotate(-90 39.2 162.4)">5</text>
<text x="175.3" y="165.8">52</text>
<text x="175.3" y="163.5">51</text>
<text x="175.3" y="172.6">3</text>
<text x="175.3" y="170.3">2</text>
<text x="175.3" y="168">53</text>
<text x="43.3" y="178.2">1</text>
<text x="175.3" y="178.2">54</text>
<text x="175.3" y="174.8">4</text>
<text x="43.3" y="185">4</text>
<text x="43.3" y="182.8">3</text>
<text x="43.3" y="180.5">2</text>
<text x="143" y="183.3" transform="rotate(-90 143 183.3)">18</text>
<text x="145.3" y="183.3" transform="rotate(-90 145.3 183.3)">63</text>
<text x="154.4" y="183.3" transform="rotate(-90 154.4 183.3)">12</text>
<text x="37" y="194.1" transform="rotate(-90 37 194.1)">6</text>
<text x="39.2" y="194.1" transform="rotate(-90 39.2 194.1)">5</text>
</g>
</svg>
